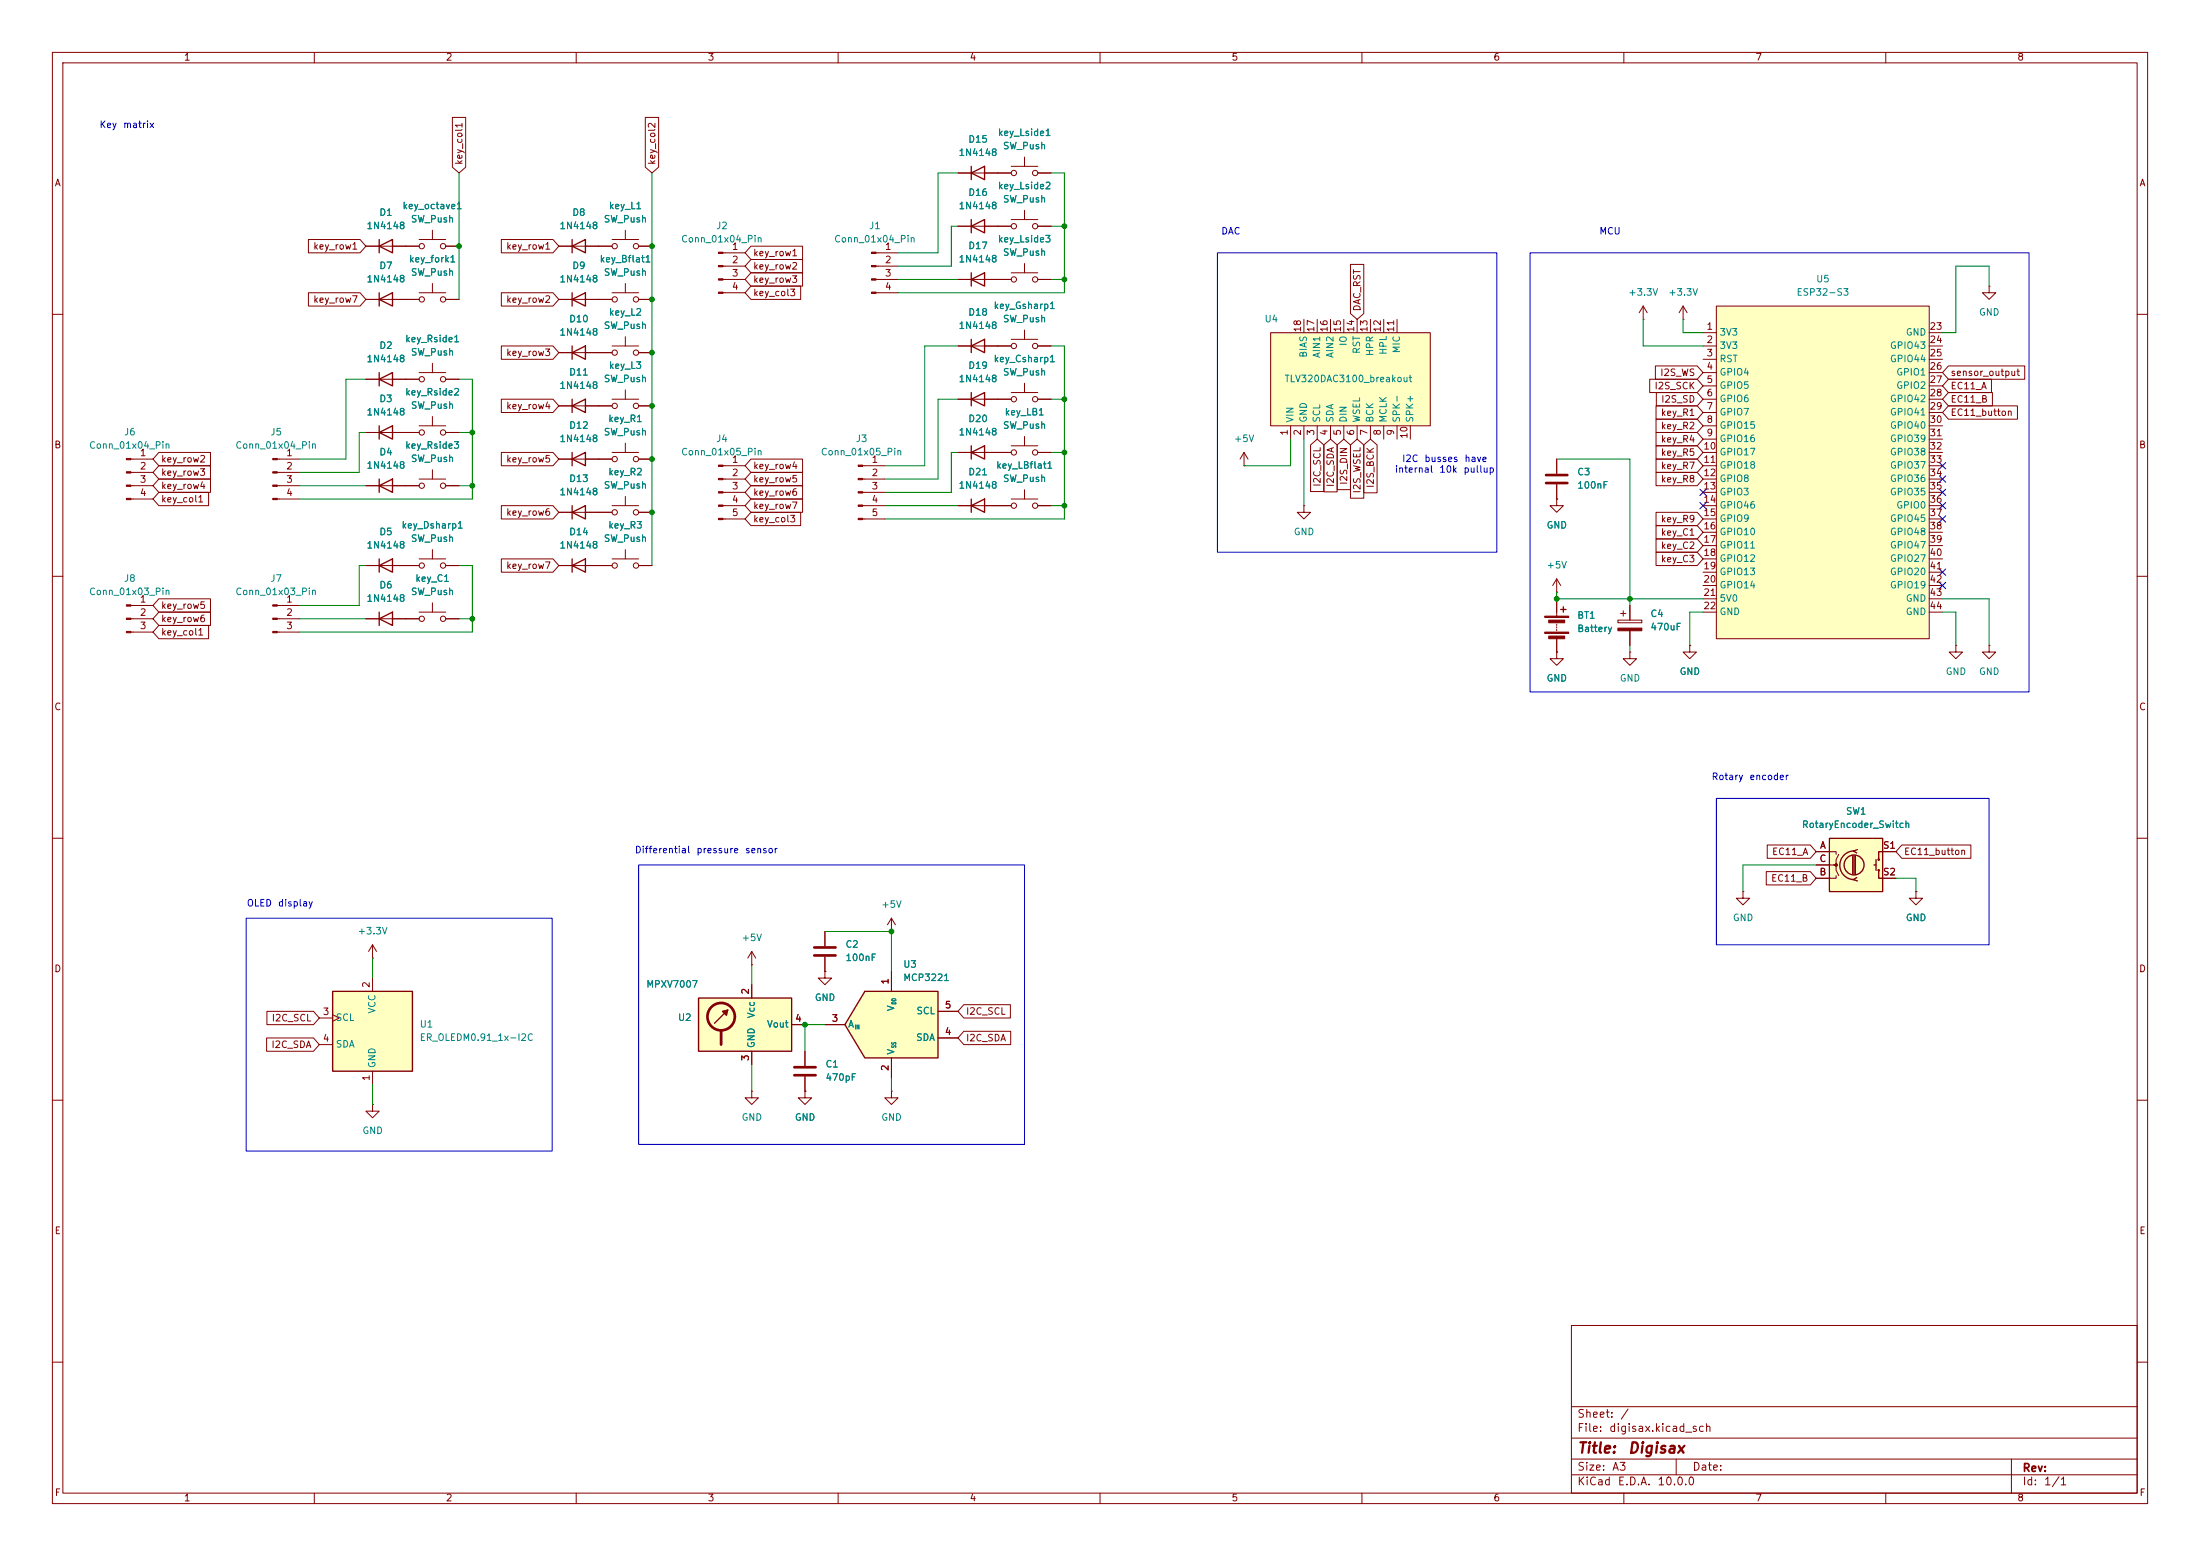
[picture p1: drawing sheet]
<svg xmlns="http://www.w3.org/2000/svg" width="420mm" height="297mm" viewBox="0 0 420 297" stroke-linecap="round" stroke-linejoin="round" font-family="sans-serif">
<g fill="none" stroke="#840000" stroke-width=".19">
<path d="M10 10h400v277h-400zM12 12h396v273h-396zM60 10v2M110 10v2M160 10v2M210 10v2M260 10v2M310 10v2M360 10v2M167.2 53.3h4.2M167.2 48.3h4.2M167.2 50.8h4.2"/>
<path d="M167.2 55.9h4.2M182.9 53.3h10.1M193 52.1h5.1M195.6 50.3v1.8M198.1 53.3h2.6M10 60h2M114.3 67.3h2.5M116.8 66h5.1M119.4 64.3v1.7M121.9 67.3h2.6M408 60h2M10 110h2"/>
<path d="M77.5 118.1h2.5M80 116.8h5.1M82.5 115.1v1.7M85.1 118.1h2.5M408 110h2M373.4 123.2v1.3h1.2l-1.2 1.2-1.3-1.2h1.3M373.4 123.2h.1M10 160h2M408 160h2M170.2 177.8h.1M170.2 175.3l-.8 1.2M170.2 175.3l.7 1.2"/>
<path d="M170.2 175.3v2.5M332.7 170.2v1.3h1.3l-1.3 1.2-1.2-1.2h1.2M332.7 170.2h.1M10 210h2M170.2 208.3v1.3h1.2l-1.2 1.2-1.3-1.2h1.3M170.2 208.3h.1M408 210h2M300 253h108v32h-108zM10 260h2M300 278.5h108M300 274.5h108M300 268.5h108"/>
<path d="M320 278.5v3M384 278.5v6.5M408 260h2M60 285v2M110 285v2M160 285v2M210 285v2M260 285v2M300 281.5h108M310 285v2M360 285v2"/>
<circle cx="193.5" cy="53.3" r=".51"/>
<circle cx="197.6" cy="53.3" r=".51"/>
<circle cx="117.3" cy="67.3" r=".51"/>
<circle cx="121.4" cy="67.3" r=".51"/>
<circle cx="80.5" cy="118.1" r=".51"/>
<circle cx="84.6" cy="118.1" r=".51"/>
</g>
<path d="M185.4 53.3l2.6-1.2v2.5zM185.4 52.1v2.5" fill="none" stroke="#840000" stroke-width=".25"/>
<g fill="#840000" stroke="#840000" stroke-width=".19">
<path d="M166.4 48.1h.8v.3h-.8z"/>
<path d="M166.4 50.7h.8v.2h-.8z"/>
<path d="M166.4 53.2h.8v.3h-.8z"/>
<path d="M166.4 55.8h.8v.2h-.8z"/>
</g>
<path d="M349.2 160h10.2v10.2h-10.2z" fill="#ffffc2"/>
<g fill="none" stroke="#840000" stroke-width=".25">
<path d="M185.4 33l2.6-1.2v2.5zM185.4 31.8v2.5M185.4 43.2l2.6-1.3v2.6zM185.4 41.9v2.6M185.4 76.2l2.6-1.3v2.6zM185.4 74.9v2.6M349.2 160h10.2v10.2h-10.2zM353.7 163.3v3.6M353.9 162.4a2.73 2.73 0 0 0-2.7 2.8 2.73 2.73 0 0 0 2.7 2.7M353.9 163.3v3.6M354.2 163.3v3.6M354.5 167.5l-.7 .4 .8 .2"/>
<path d="M354.6 162.2l-.8 .2 .7 .4M357.8 165.1h.3M358.1 164.1v2M358.6 166.1v1.5h.8M359.4 162.6h-.8v1.5"/>
<circle cx="353.9" cy="165.1" r="1.9"/>
<circle cx="358.6" cy="166.1" r=".13"/>
<circle cx="358.6" cy="164.1" r=".13"/>
</g>
<g fill="none" stroke="#840000" stroke-width=".19">
<path d="M182.9 33h10.1M193 31.8h5.1M195.6 30v1.8M198.1 33h2.6M182.9 43.2h10.1M193 41.9h5.1M195.6 40.1v1.8M198.1 43.2h2.6M313.7 58.4l-.8 1.3M313.7 58.4l.8 1.3M313.7 58.4v2.6M321.3 58.4l-.8 1.3"/>
<path d="M321.3 58.4l.8 1.3M321.3 58.4v2.6M182.9 76.2h7.6M313.7 61h.1M321.3 61h.1M346.7 162.6h3.8v.5M346.7 165.1h3.8v1l.5 1M350.5 167.1v.5h-3.8M351 163.1l-.5 1v1h-.5M359.4 162.6h2.5M359.4 167.6h2.5M365.8 170.2v1.3h1.2l-1.2 1.2-1.3-1.2h1.3"/>
<path d="M365.8 170.2h.1M71.1 182.9h.1M71.1 180.3l-.7 1.3M71.1 180.3l.8 1.3M71.1 180.3v2.6"/>
<circle cx="193.5" cy="33" r=".51"/>
<circle cx="197.6" cy="33" r=".51"/>
<circle cx="193.5" cy="43.2" r=".51"/>
<circle cx="197.6" cy="43.2" r=".51"/>
</g>
<circle cx="350.5" cy="165.1" r=".25" fill="#840000" stroke="#840000" stroke-width=".19"/>
<path d="M327.7 58.4h40.6v63.5h-40.6z" fill="#ffffc2"/>
<g fill="none" stroke="#840000" stroke-width=".19">
<path d="M327.7 58.4h40.6v63.5h-40.6zM325.1 63.5h2.6M325.1 66h2.6M325.1 68.6h2.6M325.1 71.1h2.6M325.1 73.7h2.6M325.1 76.2h2.6M325.1 78.7h2.6M368.3 63.5h2.5M368.3 66h2.5M368.3 68.6h2.5M368.3 71.1h2.5"/>
<path d="M368.3 73.7h2.5M368.3 76.2h2.5M368.3 78.7h2.5M164.7 88.9h4.2M164.7 91.4h4.2M164.7 94h4.2M164.7 96.5h4.2M164.7 99.1h4.2M325.1 81.3h2.6M325.1 83.8h2.6M325.1 86.4h2.6M325.1 88.9h2.6"/>
<path d="M325.1 91.4h2.6M325.1 94h2.6M325.1 96.5h2.6M325.1 99.1h2.6M368.3 81.3h2.5M368.3 83.8h2.5M368.3 86.4h2.5M368.3 88.9h2.5M368.3 91.4h2.5M368.3 94h2.5M368.3 96.5h2.5M368.3 99.1h2.5"/>
<path d="M325.1 101.6h2.6M325.1 104.1h2.6M325.1 106.7h2.6M325.1 109.2h2.6M325.1 111.8h2.6M325.1 114.3h2.6M325.1 116.8h2.6M368.3 101.6h2.5M368.3 104.1h2.5M368.3 106.7h2.5M368.3 109.2h2.5M368.3 111.8h2.5"/>
<path d="M368.3 114.3h2.5M368.3 116.8h2.5M143.5 208.3v1.3h1.3l-1.3 1.2-1.3-1.2h1.3M143.5 208.3h.1M153.7 208.3v1.3h1.2l-1.2 1.2-1.3-1.2h1.3M153.7 208.3h.1M153.7 200.7v2.8M153.7 205.5v2.8"/>
</g>
<path d="M151.6 203.7h4.1M151.6 205.2h4.1" fill="none" stroke="#840000" stroke-width=".51"/>
<g fill="#840000" stroke="#840000" stroke-width=".19">
<path d="M163.8 88.8h.9v.2h-.9z"/>
<path d="M163.8 91.3h.9v.3h-.9z"/>
<path d="M163.8 93.9h.9v.2h-.9z"/>
<path d="M163.8 96.4h.9v.2h-.9z"/>
<path d="M163.8 98.9h.9v.3h-.9z"/>
</g>
<path d="M165.1 189.2h14v12.7h-14l-3.8-6.3z" fill="#ffffc2"/>
<path d="M72.4 108l2.5-1.3v2.5zM72.4 106.7v2.5M165.1 189.2h14v12.7h-14l-3.8-6.3z" fill="none" stroke="#840000" stroke-width=".25"/>
<g fill="none" stroke="#840000" stroke-width=".19">
<path d="M379.7 54.6v1.3h1.3l-1.3 1.3-1.2-1.3h1.2M379.7 54.6h.1M138 88.9h4.2M138 91.4h4.2M138 94h4.2M138 96.5h4.2M138 99.1h4.2M69.8 108h7.7M379.7 123.2v1.3h1.3l-1.3 1.2-1.2-1.2h1.2M379.7 123.2h.1M157.5 195.6h3.8M170.2 185.4v3.8"/>
<path d="M179.1 198.1h3.8M179.1 193h3.8M170.2 201.9v3.8"/>
</g>
<g fill="#840000" stroke="#840000" stroke-width=".19">
<path d="M137.2 88.8h.8v.2h-.8z"/>
<path d="M137.2 91.3h.8v.3h-.8z"/>
<path d="M137.2 93.9h.8v.2h-.8z"/>
<path d="M137.2 96.4h.8v.2h-.8z"/>
<path d="M137.2 98.9h.8v.3h-.8z"/>
</g>
<path d="M133.3 190.5h17.8v10.2h-17.8z" fill="#ffffc2"/>
<g fill="none" stroke="#840000" stroke-width=".25">
<path d="M185.4 66l2.6-1.2v2.5zM185.4 64.8v2.5M72.4 92.7l2.5-1.3v2.6zM72.4 91.4v2.6M109.2 87.6l2.6-1.2v2.5zM109.2 97.8l2.6-1.3v2.6zM109.2 86.4v2.5M109.2 96.5v2.6M185.4 96.5l2.6-1.2v2.5zM185.4 86.4l2.6-1.3v2.5zM185.4 85.1v2.5M185.4 95.3v2.5"/>
<path d="M109.2 108l2.6-1.3v2.5zM109.2 106.7v2.5M133.3 190.5h17.8v10.2h-17.8zM138.9 192.8l-2.5 2.5"/>
</g>
<g fill="none" stroke="#840000" stroke-width=".51">
<path d="M137.7 196.9v2.5M155.4 180.8h4.1M155.4 182.4h4.1"/>
<circle cx="137.7" cy="194.1" r="2.62"/>
</g>
<path d="M137.9 193l1-.2-.2 1z" fill="#840000" stroke="#840000" stroke-width=".25"/>
<g fill="none" stroke="#840000" stroke-width=".19">
<path d="M182.9 66h10.1M190.5 76.2h2.5M193 64.8h5.1M193 74.9h5.1M195.6 63v1.8M195.6 73.2v1.7M198.1 66h2.6M198.1 76.2h2.6M25 92.7h4.2M25 95.3h4.2M25 87.6h4.2M25 90.2h4.2"/>
<path d="M52.9 92.7h4.2M52.9 95.3h4.2M52.9 87.6h4.2M52.9 90.2h4.2M69.8 92.7h10.2M80 91.4h5.1M82.5 89.7v1.7M85.1 92.7h2.5M106.7 87.6h10.1M106.7 97.8h10.1M116.8 96.5h5.1M116.8 86.4h5.1"/>
<path d="M119.4 84.6v1.8M119.4 94.7v1.8M121.9 87.6h2.6M121.9 97.8h2.6M182.9 96.5h10.1M182.9 86.4h10.1M193 95.3h5.1M193 85.1h5.1M195.6 83.3v1.8M195.6 93.5v1.8M198.1 96.5h2.6M198.1 86.4h2.6"/>
<path d="M237.5 88.9h.1M237.5 86.4l-.8 1.2M237.5 86.4l.8 1.2M237.5 86.4v2.5M248.9 96.5v1.3h1.3l-1.3 1.3-1.3-1.3h1.3M248.9 96.5h.1M77.5 108h2.5M80 106.7h5.1M82.5 104.9v1.8M85.1 108h2.5M106.7 108h10.1M116.8 106.7h5.1"/>
<path d="M119.4 104.9v1.8M121.9 108h2.6M157.5 177.8v2.8M143.5 184.2h.1M143.5 181.6v2.6M143.5 188v2.5M143.5 181.6l-.8 1.3M143.5 181.6l.8 1.3M151.1 195.6h2.6M157.5 185.4v1.3h1.2l-1.2 1.3-1.3-1.3h1.3M157.5 185.4h.1M157.5 182.6v2.8"/>
<path d="M143.5 200.7v2.5"/>
<circle cx="193.5" cy="76.2" r=".51"/>
<circle cx="193.5" cy="66" r=".51"/>
<circle cx="197.6" cy="76.2" r=".51"/>
<circle cx="197.6" cy="66" r=".51"/>
<circle cx="80.5" cy="92.7" r=".51"/>
<circle cx="84.6" cy="92.7" r=".51"/>
<circle cx="117.3" cy="87.6" r=".51"/>
<circle cx="117.3" cy="97.8" r=".51"/>
<circle cx="121.4" cy="87.6" r=".51"/>
<circle cx="121.4" cy="97.8" r=".51"/>
<circle cx="193.5" cy="86.4" r=".51"/>
<circle cx="193.5" cy="96.5" r=".51"/>
<circle cx="197.6" cy="96.5" r=".51"/>
<circle cx="197.6" cy="86.4" r=".51"/>
<circle cx="80.5" cy="108" r=".51"/>
<circle cx="84.6" cy="108" r=".51"/>
<circle cx="117.3" cy="108" r=".51"/>
<circle cx="121.4" cy="108" r=".51"/>
</g>
<g fill="#840000" stroke="#840000" stroke-width=".19">
<path d="M52.1 87.5h.8v.3h-.8z"/>
<path d="M52.1 90h.8v.3h-.8z"/>
<path d="M52.1 92.6h.8v.2h-.8z"/>
<path d="M52.1 95.1h.8v.3h-.8z"/>
<path d="M24.1 87.5h.9v.3h-.9z"/>
<path d="M24.1 90h.9v.3h-.9z"/>
<path d="M24.1 92.6h.9v.2h-.9z"/>
<path d="M24.1 95.1h.9v.3h-.9z"/>
</g>
<path d="M242.6 63.5h30.4v17.8h-30.4z" fill="#ffffc2"/>
<g fill="none" stroke="#840000" stroke-width=".19">
<path d="M106.7 47h10.1M106.7 57.2h10.1M116.8 45.7h5.1M116.8 55.9h5.1M119.4 43.9v1.8M119.4 54.1v1.8M121.9 47h2.6M121.9 57.2h2.6M82.5 79.5v1.8M242.6 63.5h30.4v17.8h-30.4zM248.9 61v2.5M251.5 61v2.5"/>
<path d="M254 61v2.5M256.5 61v2.5M259.1 61v2.5M261.6 61v2.5M264.2 61v2.5M266.7 61v2.5M69.8 82.6h10.2M80 81.3h5.1M85.1 82.6h2.5M246.4 81.3v2.5M248.9 81.3v2.5M251.5 81.3v2.5"/>
<path d="M254 81.3v2.5M256.5 81.3v2.5M259.1 81.3v2.5M261.6 81.3v2.5M264.2 81.3v2.5M266.7 81.3v2.5M269.2 81.3v2.5M297.2 95.3v1.2h1.2l-1.2 1.3-1.3-1.3h1.3M297.2 95.3h.1M297.2 87.6v2.8M297.2 92.5v2.8M52.9 115.6h4.2"/>
<path d="M52.9 118.1h4.2M297.2 113h.1M297.2 110.5v2.5M297.2 114.3v3.3M297.2 119.1v.3M297.2 119.6v.3M297.2 110.5l-.8 1.3M297.2 110.5l.7 1.3M308.9 118.4h4.5v.5h-4.5zM309.4 117.1h1M309.9 116.6v1M311.1 115.6v2.8"/>
<path d="M52.9 120.7h4.2M297.2 124.5v1.2h1.2l-1.2 1.3-1.3-1.3h1.3M297.2 124.5h.1M297.2 120.1v.3M297.2 121.9v2.6M311.1 124.5v1.2h1.3l-1.3 1.3-1.2-1.3h1.2M311.1 124.5h.1M311.1 120.4v2.8M322.6 123.2v1.3h1.2l-1.2 1.2-1.3-1.2h1.3M322.6 123.2h.1M71.1 210.8v1.3h1.3l-1.3 1.3-1.3-1.3h1.3M71.1 210.8h.1"/>
<circle cx="117.3" cy="47" r=".51"/>
<circle cx="117.3" cy="57.2" r=".51"/>
<circle cx="121.4" cy="47" r=".51"/>
<circle cx="121.4" cy="57.2" r=".51"/>
<circle cx="80.5" cy="82.6" r=".51"/>
<circle cx="84.6" cy="82.6" r=".51"/>
</g>
<path d="M295.1 90.7h4.1M295.1 92.2h4.1" fill="none" stroke="#840000" stroke-width=".51"/>
<g fill="#840000" stroke="#840000" stroke-width=".19">
<path d="M308.9 119.9h4.5v.5h-4.5z"/>
<path d="M52.1 115.4h.8v.3h-.8z"/>
<path d="M52.1 118h.8v.2h-.8z"/>
<path d="M52.1 120.5h.8v.3h-.8z"/>
<path d="M294.9 117.6h4.6v.3h-4.6z"/>
<path d="M294.9 120.7h4.6v.2h-4.6z"/>
<path d="M295.7 118.4h3v.5h-3z"/>
<path d="M295.7 121.4h3v.5h-3z"/>
</g>
<path d="M109.2 57.2l2.6-1.3v2.5zM109.2 47l2.6-1.3v2.6zM109.2 45.7v2.6M109.2 55.9v2.5M72.4 82.6l2.5-1.3v2.5zM72.4 81.3v2.5M297.9 116.3h1.1M298.4 115.8v1" fill="none" stroke="#840000" stroke-width=".25"/>
<path d="M63.5 189.2h15.2v15.3h-15.2z" fill="#ffffc2"/>
<g fill="none" stroke="#840000" stroke-width=".25">
<path d="M72.4 57.2l2.5-1.3v2.5zM72.4 47l2.5-1.3v2.6zM72.4 45.7v2.6M72.4 55.9v2.5M72.4 72.4l2.5-1.3v2.6zM72.4 71.1v2.6M109.2 77.5l2.6-1.3v2.5zM109.2 67.3l2.6-1.3v2.6zM109.2 66v2.6M109.2 76.2v2.5M72.4 118.1l2.5-1.3v2.6zM72.4 116.8v2.6"/>
<path d="M63.5 189.2h15.2v15.3h-15.2z"/>
</g>
<g fill="none" stroke="#840000" stroke-width=".19">
<path d="M86.4 22.4h2.5v9.5l-1.3 1.1-1.2-1.1zM123.2 22.4h2.5v9.5l-1.2 1.1-1.3-1.1zM182.9 33h2.5M188 33h5M198.1 33h2.6M58.9 55.9h9.8l1.1 1.3-1.1 1.2h-9.8zM58.9 45.7h9.8l1.1 1.3-1.1 1.3h-9.8zM69.8 57.2h10.2M69.8 47h10.2M80 55.9h5.1M80 45.7h5.1M82.5 43.9v1.8"/>
<path d="M82.5 54.1v1.8M85.1 57.2h2.5M85.1 47h2.5M95.7 55.9h9.9l1.1 1.3-1.1 1.2h-9.9zM95.7 45.7h9.9l1.1 1.3-1.1 1.3h-9.9zM106.7 57.2h2.5M106.7 47h2.5M111.8 57.2h5M111.8 47h5M121.9 57.2h2.6M121.9 47h2.6M138 55.9h4.2"/>
<path d="M138 48.3h4.2M138 50.8h4.2M138 53.3h4.2M143.4 47h9.8v2.5h-9.8l-1.2-1.2zM143.4 52.1h9.8v2.5h-9.8l-1.2-1.3zM143.4 49.5h9.8v2.6h-9.8l-1.2-1.3zM143.4 54.6h9.4v2.6h-9.4l-1.2-1.3zM182.9 53.3h2.5M182.9 43.2h2.5M188 53.3h5M188 43.2h5M198.1 53.3h2.6"/>
<path d="M198.1 43.2h2.6M257.8 50.5h2.6v9.3l-1.3 1.2-1.3-1.2zM69.8 72.4h10.2M80 71.1h5.1M82.5 69.3v1.8M85.1 72.4h2.5M95.7 66h9.9l1.1 1.3-1.1 1.3h-9.9zM95.7 76.2h9.9l1.1 1.3-1.1 1.2h-9.9zM106.7 77.5h10.1M106.7 67.3h10.1M116.8 76.2h5.1M119.4 74.4v1.8"/>
<path d="M121.9 77.5h2.6M121.9 67.3h2.6M182.9 76.2h2.5M182.9 66h2.5M188 76.2h5M188 66h5M198.1 76.2h2.6M198.1 66h2.6M314.9 72.4h9.1l1.1 1.3-1.1 1.2h-9.1zM316 69.8h8l1.1 1.3-1.1 1.3h-8zM316.1 77.5h7.9l1.1 1.2-1.1 1.3h-7.9zM316.2 74.9h7.8l1.1 1.3-1.1 1.3h-7.8z"/>
<path d="M372 72.4h8.2v2.5h-8.2l-1.2-1.2zM372 77.5h13.1v2.5h-13.1l-1.2-1.3zM372 74.9h8.4v2.6h-8.4l-1.2-1.3zM372 69.8h14.5v2.6h-14.5l-1.2-1.3zM30.3 91.4h9.9v2.6h-9.9l-1.1-1.3zM30.3 94h9.5v2.5h-9.5l-1.1-1.2zM30.3 88.9h9.9v2.5h-9.9l-1.1-1.2zM30.3 86.4h9.9v2.5h-9.9l-1.1-1.3zM69.8 82.6h2.6M69.8 92.7h2.6M74.9 82.6h5.1M74.9 92.7h5.1"/>
<path d="M85.1 82.6h2.5M85.1 92.7h2.5M95.7 96.5h9.9l1.1 1.3-1.1 1.3h-9.9zM95.7 86.4h9.9l1.1 1.2-1.1 1.3h-9.9zM106.7 97.8h2.5M106.7 87.6h2.5M111.8 97.8h5M111.8 87.6h5M121.9 97.8h2.6M121.9 87.6h2.6M143.4 97.8h9.4v2.5h-9.4l-1.2-1.2zM143.4 90.2h9.8v2.5h-9.8l-1.2-1.3z"/>
<path d="M143.4 87.6h9.8v2.6h-9.8l-1.2-1.3zM143.4 92.7h9.8v2.6h-9.8l-1.2-1.3zM143.4 95.2h9.8v2.6h-9.8l-1.2-1.3zM182.9 96.5h2.5M182.9 86.4h2.5M188 96.5h5M188 86.4h5M198.1 96.5h2.6M198.1 86.4h2.6M250.2 84.9l1.3-1.1 1.2 1.1v8.9h-2.5zM252.7 84.9l1.3-1.1 1.3 1.1v9h-2.6zM255.3 84.9l1.2-1.1 1.3 1.1v8.6h-2.5z"/>
<path d="M257.8 84.9l1.3-1.1 1.3 1.1v10.2h-2.6zM260.3 84.9l1.3-1.1 1.3 1.1v9.2h-2.6zM297.2 95.3h.1M297.2 87.6v2.8M297.2 92.5v2.8M316.1 80h7.9l1.1 1.3-1.1 1.3h-7.9zM316.1 82.5h7.9l1.1 1.3-1.1 1.3h-7.9zM316.1 85.1h7.9l1.1 1.3-1.1 1.2h-7.9zM316.1 87.6h7.9l1.1 1.3-1.1 1.3h-7.9zM316.1 97.8h7.9l1.1 1.3-1.1 1.2h-7.9zM316.1 90.2h7.9l1.1 1.2-1.1 1.3h-7.9zM25 118.1h4.2"/>
<path d="M25 115.6h4.2M30.3 114.3h9.9v2.5h-9.9l-1.1-1.2zM30.3 116.8h9.9v2.6h-9.9l-1.1-1.3zM30.3 119.4h9.5v2.5h-9.5l-1.1-1.2zM69.8 118.1h10.2M69.8 108h2.6M74.9 108h5.1M85.1 118.1h2.5M85.1 108h2.5M95.7 106.7h9.9l1.1 1.3-1.1 1.2h-9.9zM106.7 108h2.5M111.8 108h5"/>
<path d="M121.9 108h2.6M297.2 114.3v2.5M311.1 115.6v2.8M316.1 100.3h7.9l1.1 1.3-1.1 1.3h-7.9zM316.1 105.4h7.9l1.1 1.3-1.1 1.3h-7.9zM316.1 102.9h7.9l1.1 1.2-1.1 1.3h-7.9zM25 120.7h4.2M297.2 124.5h.1M297.2 121.9v2.6M311.1 120.4v2.8M322.6 123.2h.1M157.5 177.8v2.8"/>
<path d="M337.2 166.4h8.4l1.1 1.2-1.1 1.3h-8.4zM337.4 161.3h8.2l1.1 1.3-1.1 1.2h-8.2zM346.7 162.6h2.5M346.7 167.6h2.5M346.7 165.1h2.5M359.4 162.6h2.5M359.4 167.6h2.5M363.1 161.3h13.1v2.5h-13.1l-1.2-1.2zM365.8 170.2h.1M50.9 198.1h8.9l1.2 1.3-1.2 1.3h-8.9zM51 193h8.8l1.2 1.3-1.2 1.3h-8.8zM61 194.3h2.5"/>
<path d="M61 199.4h2.5M63.5 193.7l1.3 .6-1.3 .6M71.1 186.7v2.5M143.5 188v2.5M151.1 195.6h2.6M157.5 185.4h.1M157.5 195.6h3.8M157.5 182.6v2.8M170.2 185.4v3.8M179.1 198.1h3.8M179.1 193h3.8M184 196.8h8.9v2.6h-8.9l-1.1-1.3z"/>
<path d="M184 191.8h8.9v2.5h-8.9l-1.1-1.3zM71.1 204.5v2.5M143.5 200.7v2.5M153.7 208.3h.1M153.7 200.7v2.8M153.7 205.5v2.8M170.2 201.9v3.8"/>
<circle cx="80.5" cy="57.2" r=".51"/>
<circle cx="80.5" cy="47" r=".51"/>
<circle cx="84.6" cy="57.2" r=".51"/>
<circle cx="84.6" cy="47" r=".51"/>
<circle cx="80.5" cy="72.4" r=".51"/>
<circle cx="84.6" cy="72.4" r=".51"/>
<circle cx="117.3" cy="77.5" r=".51"/>
<circle cx="121.4" cy="77.5" r=".51"/>
</g>
<g fill="#840000" stroke="#840000" stroke-width=".19">
<path d="M24.1 115.4h.9v.3h-.9z"/>
<path d="M24.1 118h.9v.2h-.9z"/>
<path d="M24.1 120.5h.9v.3h-.9z"/>
<path d="M137.2 48.1h.8v.3h-.8z"/>
<path d="M137.2 50.7h.8v.2h-.8z"/>
<path d="M137.2 53.2h.8v.3h-.8z"/>
<path d="M137.2 55.8h.8v.2h-.8z"/>
</g>
<g fill="none" stroke="#008400" stroke-width=".19">
<path d="M87.6 33v24.2M124.5 33v75M182.9 33h-3.8v15.3h-7.7M200.7 33h2.5v22.9h-31.8M171.4 53.3h11.5M182.9 43.2h-1.3v7.6h-10.2M200.7 53.3h2.5M200.7 43.2h2.5M379.7 54.6v-3.8h-6.3v12.7h-2.6M69.8 72.4h-3.8v15.2h-8.9M87.6 72.4h2.6v22.9h-33.1M182.9 66h-6.4v22.9h-7.6"/>
<path d="M182.9 76.2h-3.8v15.2h-10.2M200.7 66h2.5v33.1h-34.3M200.7 76.2h2.5M313.7 61v5h11.4M321.3 61v2.5h3.8M57.1 92.7h12.7M69.8 82.6h-1.2v7.6h-11.5M87.6 92.7h2.6M87.6 82.6h2.6M168.9 96.5h14M182.9 86.4h-1.3v7.6h-12.7M200.7 86.4h2.5"/>
<path d="M200.7 96.5h2.5M246.4 83.8v5.1h-8.9M248.9 83.8v12.7M297.2 87.6h13.9v28M57.1 118.1h12.7M69.8 108h-1.2v7.6h-11.5M87.6 108h2.6v12.7h-33.1M87.6 118.1h2.6M297.2 113v1.3h27.9M325.1 116.8h-2.5v6.4M370.8 114.3h8.9v8.9M370.8 116.8h2.6v6.4"/>
<path d="M311.1 123.2v1.3M157.5 177.8h12.7v7.6M346.7 165.1h-14v5.1M361.9 167.6h3.9v2.6M71.1 182.9v3.8M143.5 184.2v3.8M157.5 195.6h-3.8v5.1M71.1 207v3.8M143.5 203.2v5.1M170.2 205.7v2.6"/>
</g>
<g fill="none" stroke="#000084" stroke-width=".19">
<path d="M324.5 95.9l1.2 1.2M324.5 93.4l1.2 1.2M325.7 95.9l-1.2 1.2M325.7 93.4l-1.2 1.2M370.2 88.3l1.2 1.2M370.2 98.5l1.2 1.2M370.2 90.8l1.2 1.2M370.2 93.4l1.2 1.2M370.2 95.9l1.2 1.2M371.4 88.3l-1.2 1.2M371.4 98.5l-1.2 1.2M371.4 90.8l-1.2 1.2"/>
<path d="M371.4 93.4l-1.2 1.2M371.4 95.9l-1.2 1.2M370.2 108.6l1.2 1.2M370.2 111.2l1.2 1.2M371.4 108.6l-1.2 1.2M371.4 111.2l-1.2 1.2"/>
</g>
<path d="M232.4 48.3h53.3v57.1h-53.3zM292.1 48.3h95.2v83.8h-95.2zM327.7 152.4h52v27.9h-52zM47 175.3h58.4v44.4h-58.4zM121.9 165.1h73.7v53.3h-73.7z" fill="none" stroke="#0000c2" stroke-width=".19"/>
<g fill="#008400" stroke="#008400" stroke-width=".19">
<circle cx="90.2" cy="118.1" r=".46"/>
<circle cx="124.5" cy="67.3" r=".46"/>
<circle cx="124.5" cy="57.2" r=".46"/>
<circle cx="87.6" cy="47" r=".46"/>
<circle cx="124.5" cy="47" r=".46"/>
<circle cx="124.5" cy="97.8" r=".46"/>
<circle cx="90.2" cy="82.6" r=".46"/>
<circle cx="90.2" cy="92.7" r=".46"/>
<circle cx="124.5" cy="87.6" r=".46"/>
<circle cx="124.5" cy="77.5" r=".46"/>
<circle cx="170.2" cy="177.8" r=".46"/>
<circle cx="153.7" cy="195.6" r=".46"/>
<circle cx="203.2" cy="96.5" r=".46"/>
<circle cx="203.2" cy="86.4" r=".46"/>
<circle cx="203.2" cy="76.2" r=".46"/>
<circle cx="203.2" cy="53.3" r=".46"/>
<circle cx="203.2" cy="43.2" r=".46"/>
<circle cx="297.2" cy="114.3" r=".46"/>
<circle cx="311.1" cy="114.3" r=".46"/>
</g>
<g font-size="2" fill="#840000">
<text x="301" y="277.9">Title:</text>
<text x="310.6" y="277.9">Digisax</text>
</g>
<g font-size="1.5" fill="#840000">
<text x="301" y="273.7">File:</text>
<text x="301" y="271">Sheet:</text>
<text x="307.1" y="273.7">digisax.kicad_sch</text>
<text x="309.2" y="271">/</text>
<text x="301" y="281.1">Size:</text>
<text x="307.6" y="281.1">A3</text>
<text x="323" y="281.1">Date:</text>
<text x="386" y="281.3">Rev:</text>
<text x="301" y="283.9">KiCad</text>
<text x="308.7" y="283.9">E.D.A.</text>
<text x="316.3" y="283.9">10.0.0</text>
<text x="386" y="283.9">Id:</text>
<text x="390.1" y="283.9">1/1</text>
</g>
<g font-size="1.3" fill="#840000">
<text x="35" y="11.9">1</text>
<text x="85" y="11.9">2</text>
<text x="135" y="11.9">3</text>
<text x="185" y="11.9">4</text>
<text x="235" y="11.9">5</text>
<text x="285" y="11.9">6</text>
<text x="335" y="11.9">7</text>
<text x="385" y="11.9">8</text>
<text x="10.3" y="35.9">A</text>
<text x="88.6" y="31.6" transform="rotate(-90 88.6 31.6)">key_col1</text>
<text x="125.4" y="31.6" transform="rotate(-90 125.4 31.6)">key_col2</text>
<text x="408.3" y="35.9">A</text>
<text x="59.7" y="47.9">key_row1</text>
<text x="96.5" y="47.9">key_row1</text>
<text x="139.6" y="48">1</text>
<text x="139.6" y="50.5">2</text>
<text x="139.6" y="53.1">3</text>
<text x="143.7" y="49.2">key_row1</text>
<text x="143.7" y="51.8">key_row2</text>
<text x="168.8" y="48">1</text>
<text x="168.8" y="50.5">2</text>
<text x="168.8" y="53.1">3</text>
<text x="59.7" y="58.1">key_row7</text>
<text x="96.5" y="58.1">key_row2</text>
<text x="139.6" y="55.6">4</text>
<text x="143.7" y="54.3">key_row3</text>
<text x="143.7" y="56.8">key_col3</text>
<text x="168.8" y="55.6">4</text>
<text x="260" y="59.5" transform="rotate(-90 260 59.5)">DAC_RST</text>
<text x="248.7" y="63.5" transform="rotate(-90 248.7 63.5)">18</text>
<text x="251.2" y="63.5" transform="rotate(-90 251.2 63.5)">17</text>
<text x="253.7" y="63.5" transform="rotate(-90 253.7 63.5)">16</text>
<text x="256.3" y="63.5" transform="rotate(-90 256.3 63.5)">15</text>
<text x="258.8" y="63.5" transform="rotate(-90 258.8 63.5)">14</text>
<text x="261.4" y="63.5" transform="rotate(-90 261.4 63.5)">13</text>
<text x="263.9" y="63.5" transform="rotate(-90 263.9 63.5)">12</text>
<text x="266.4" y="63.5" transform="rotate(-90 266.4 63.5)">11</text>
<text x="325.7" y="63.2">1</text>
<text x="325.7" y="65.8">2</text>
<text x="368.3" y="63.2">23</text>
<text x="368.3" y="65.8">24</text>
<text x="96.5" y="68.3">key_row3</text>
<text x="325.7" y="68.3">3</text>
<text x="325.7" y="70.9">4</text>
<text x="368.3" y="68.3">25</text>
<text x="368.3" y="70.9">26</text>
<text x="315.7" y="74.6">I2S_SCK</text>
<text x="316.8" y="72.1">I2S_WS</text>
<text x="317" y="77.2">I2S_SD</text>
<text x="325.7" y="73.4">5</text>
<text x="325.7" y="75.9">6</text>
<text x="368.3" y="73.4">27</text>
<text x="368.3" y="75.9">28</text>
<text x="372.3" y="74.6">EC11_A</text>
<text x="372.3" y="77.2">EC11_B</text>
<text x="372.3" y="72.1">sensor_output</text>
<text x="96.5" y="78.4">key_row4</text>
<text x="246.1" y="83.3" transform="rotate(-90 246.1 83.3)">1</text>
<text x="248.7" y="83.3" transform="rotate(-90 248.7 83.3)">2</text>
<text x="251.2" y="83.3" transform="rotate(-90 251.2 83.3)">3</text>
<text x="253.7" y="83.3" transform="rotate(-90 253.7 83.3)">4</text>
<text x="256.3" y="83.3" transform="rotate(-90 256.3 83.3)">5</text>
<text x="258.8" y="83.3" transform="rotate(-90 258.8 83.3)">6</text>
<text x="261.4" y="83.3" transform="rotate(-90 261.4 83.3)">7</text>
<text x="263.9" y="83.3" transform="rotate(-90 263.9 83.3)">8</text>
<text x="266.4" y="83.3" transform="rotate(-90 266.4 83.3)">9</text>
<text x="269" y="83.9" transform="rotate(-90 269 83.9)">10</text>
<text x="317" y="82.2">key_R2</text>
<text x="317" y="79.7">key_R1</text>
<text x="325.7" y="78.5">7</text>
<text x="325.7" y="81">8</text>
<text x="325.7" y="83.6">9</text>
<text x="368.3" y="78.5">29</text>
<text x="368.3" y="81">30</text>
<text x="368.3" y="83.6">31</text>
<text x="372.3" y="79.7">EC11_button</text>
<text x="10.3" y="85.9">B</text>
<text x="26.6" y="87.4">1</text>
<text x="26.6" y="89.9">2</text>
<text x="30.6" y="88.6">key_row2</text>
<text x="54.5" y="87.4">1</text>
<text x="54.5" y="89.9">2</text>
<text x="96.5" y="88.6">key_row5</text>
<text x="139.6" y="88.6">1</text>
<text x="143.7" y="89.9">key_row4</text>
<text x="166.3" y="88.6">1</text>
<text x="317" y="84.8">key_R4</text>
<text x="317" y="87.3">key_R5</text>
<text x="317" y="89.9">key_R7</text>
<text x="325.1" y="86.1">10</text>
<text x="325.1" y="88.6">11</text>
<text x="368.3" y="86.1">32</text>
<text x="368.3" y="88.6">33</text>
<text x="408.2" y="85.9">B</text>
<text x="26.6" y="92.5">3</text>
<text x="26.6" y="95">4</text>
<text x="30.6" y="93.7">key_row4</text>
<text x="30.6" y="91.1">key_row3</text>
<text x="54.5" y="92.5">3</text>
<text x="54.5" y="95">4</text>
<text x="139.6" y="91.2">2</text>
<text x="139.6" y="93.7">3</text>
<text x="143.7" y="92.4">key_row5</text>
<text x="143.7" y="94.9">key_row6</text>
<text x="166.3" y="91.2">2</text>
<text x="166.3" y="93.7">3</text>
<text x="252.4" y="93" transform="rotate(-90 252.4 93)">I2C_SCL</text>
<text x="255" y="93.1" transform="rotate(-90 255 93.1)">I2C_SDA</text>
<text x="257.5" y="92.6" transform="rotate(-90 257.5 92.6)">I2S_DIN</text>
<text x="260" y="94.3" transform="rotate(-90 260 94.3)">I2S_WSEL</text>
<text x="262.6" y="93.3" transform="rotate(-90 262.6 93.3)">I2S_BCK</text>
<text x="317" y="92.4">key_R8</text>
<text x="325.1" y="91.2">12</text>
<text x="325.1" y="93.7">13</text>
<text x="368.3" y="91.2">34</text>
<text x="368.3" y="93.7">35</text>
<text x="30.6" y="96.2">key_col1</text>
<text x="96.5" y="98.7">key_row6</text>
<text x="139.6" y="96.3">4</text>
<text x="139.6" y="98.8">5</text>
<text x="143.7" y="100">key_col3</text>
<text x="143.7" y="97.5">key_row7</text>
<text x="166.3" y="96.3">4</text>
<text x="166.3" y="98.8">5</text>
<text x="317" y="100">key_R9</text>
<text x="325.1" y="96.3">14</text>
<text x="325.1" y="98.8">15</text>
<text x="325.1" y="101.3">16</text>
<text x="368.3" y="96.3">36</text>
<text x="368.3" y="98.8">37</text>
<text x="368.3" y="101.3">38</text>
<text x="317" y="102.6">key_C1</text>
<text x="317" y="107.6">key_C3</text>
<text x="317" y="105.1">key_C2</text>
<text x="325.1" y="103.9">17</text>
<text x="325.1" y="106.4">18</text>
<text x="368.3" y="103.9">39</text>
<text x="368.3" y="106.4">40</text>
<text x="96.5" y="108.9">key_row7</text>
<text x="325.1" y="109">19</text>
<text x="325.1" y="111.5">20</text>
<text x="368.3" y="109">41</text>
<text x="368.3" y="111.5">42</text>
<text x="26.6" y="115.3">1</text>
<text x="26.6" y="117.9">2</text>
<text x="30.6" y="116.5">key_row5</text>
<text x="30.6" y="119.1">key_row6</text>
<text x="54.5" y="115.3">1</text>
<text x="54.5" y="117.9">2</text>
<text x="325.1" y="114">21</text>
<text x="325.1" y="116.6">22</text>
<text x="368.3" y="114">43</text>
<text x="368.3" y="116.6">44</text>
<text x="26.6" y="120.4">3</text>
<text x="30.6" y="121.6">key_col1</text>
<text x="54.5" y="120.4">3</text>
<text x="10.3" y="135.9">C</text>
<text x="408.2" y="135.9">C</text>
<text x="338.2" y="163.5">EC11_A</text>
<text x="347.2" y="167.4">B</text>
<text x="347.2" y="164.8">C</text>
<text x="347.3" y="162.3">A</text>
<text x="359.4" y="162.3">S1</text>
<text x="359.4" y="167.4">S2</text>
<text x="363.4" y="163.5">EC11_button</text>
<text x="338" y="168.6">EC11_B</text>
<text x="10.3" y="185.9">D</text>
<text x="408.2" y="185.9">D</text>
<text x="70.9" y="188.7" transform="rotate(-90 70.9 188.7)">2</text>
<text x="143.3" y="189.9" transform="rotate(-90 143.3 189.9)">2</text>
<text x="169.9" y="188" transform="rotate(-90 169.9 188)">1</text>
<text x="51.8" y="195.3">I2C_SCL</text>
<text x="61.5" y="194.1">3</text>
<text x="151.7" y="195.3">4</text>
<text x="158.7" y="195.3">3</text>
<text x="180.3" y="197.9">4</text>
<text x="180.3" y="192.8">5</text>
<text x="184.3" y="194">I2C_SCL</text>
<text x="51.7" y="200.3">I2C_SDA</text>
<text x="61.5" y="199.1">4</text>
<text x="143.3" y="202.6" transform="rotate(-90 143.3 202.6)">3</text>
<text x="184.3" y="199.1">I2C_SDA</text>
<text x="70.9" y="206.4" transform="rotate(-90 70.9 206.4)">1</text>
<text x="169.9" y="204.5" transform="rotate(-90 169.9 204.5)">2</text>
<text x="10.3" y="235.9">E</text>
<text x="408.3" y="235.9">E</text>
<text x="10.3" y="285.9">F</text>
<text x="35" y="286.9">1</text>
<text x="85" y="286.9">2</text>
<text x="135" y="286.9">3</text>
<text x="185" y="286.9">4</text>
<text x="235" y="286.9">5</text>
<text x="285" y="286.9">6</text>
<text x="335" y="286.9">7</text>
<text x="385" y="286.9">8</text>
<text x="408.3" y="285.9">F</text>
</g>
<g font-size="1.3" fill="#0000c2">
<text x="18.9" y="24.7">Key</text>
<text x="23.4" y="24.7">matrix</text>
<text x="233" y="45.1">DAC</text>
<text x="305.2" y="45.1">MCU</text>
<text x="267.6" y="88.5">I2C</text>
<text x="271.8" y="88.5">busses</text>
<text x="279.5" y="88.5">have</text>
<text x="266.2" y="90.5">internal</text>
<text x="274.7" y="90.5">10k</text>
<text x="279.3" y="90.5">pullup</text>
<text x="326.7" y="149.2">Rotary</text>
<text x="333.9" y="149.2">encoder</text>
<text x="121.1" y="163.2">Differential</text>
<text x="132.8" y="163.2">pressure</text>
<text x="142.1" y="163.2">sensor</text>
<text x="47" y="173.3">OLED</text>
<text x="53" y="173.3">display</text>
</g>
<g font-size="1.3" fill="#008484">
<text x="184.7" y="27.5">D15</text>
<text x="190.4" y="26.3">key_Lside1</text>
<text x="191.4" y="28.8">SW_Push</text>
<text x="182.9" y="30.1">1N4148</text>
<text x="72.3" y="41.5">D1</text>
<text x="76.7" y="40.2">key_octave1</text>
<text x="109.1" y="41.5">D8</text>
<text x="116.1" y="40.2">key_L1</text>
<text x="182.9" y="40.2">1N4148</text>
<text x="184.7" y="37.7">D16</text>
<text x="190.4" y="36.4">key_Lside2</text>
<text x="191.4" y="39">SW_Push</text>
<text x="69.9" y="44">1N4148</text>
<text x="78.3" y="42.8">SW_Push</text>
<text x="106.7" y="44">1N4148</text>
<text x="115.2" y="42.8">SW_Push</text>
<text x="129.9" y="46.6">Conn_01x04_Pin</text>
<text x="136.6" y="44">J2</text>
<text x="159.1" y="46.6">Conn_01x04_Pin</text>
<text x="165.8" y="44">J1</text>
<text x="184.7" y="47.9">D17</text>
<text x="190.4" y="46.6">key_Lside3</text>
<text x="72.3" y="51.7">D7</text>
<text x="78" y="50.4">key_fork1</text>
<text x="78.3" y="52.9">SW_Push</text>
<text x="109.1" y="51.7">D9</text>
<text x="114.4" y="50.4">key_Bflat1</text>
<text x="115.2" y="52.9">SW_Push</text>
<text x="182.9" y="50.4">1N4148</text>
<text x="191.4" y="49.1">SW_Push</text>
<text x="69.9" y="54.2">1N4148</text>
<text x="106.7" y="54.2">1N4148</text>
<text x="189.6" y="59.3">key_Gsharp1</text>
<text x="310.7" y="56.7">+3.3V</text>
<text x="318.4" y="56.7">+3.3V</text>
<text x="342.9" y="56.7">ESP32-S3</text>
<text x="346.6" y="54.2">U5</text>
<text x="77.2" y="65.6">key_Rside1</text>
<text x="106.7" y="64.4">1N4148</text>
<text x="108.5" y="61.8">D10</text>
<text x="115.2" y="63.1">SW_Push</text>
<text x="116.1" y="60.6">key_L2</text>
<text x="182.9" y="63.1">1N4148</text>
<text x="184.7" y="60.6">D18</text>
<text x="191.4" y="61.8">SW_Push</text>
<text x="241.3" y="61.8">U4</text>
<text x="328.2" y="64.4">3V3</text>
<text x="363.7" y="64.4">GND</text>
<text x="377.7" y="60.6">GND</text>
<text x="69.9" y="69.4">1N4148</text>
<text x="72.3" y="66.9">D2</text>
<text x="78.3" y="68.2">SW_Push</text>
<text x="108.5" y="72">D11</text>
<text x="116.1" y="70.7">key_L3</text>
<text x="184.7" y="70.7">D19</text>
<text x="189.6" y="69.4">key_Csharp1</text>
<text x="191.4" y="72">SW_Push</text>
<text x="249.8" y="68.4" transform="rotate(-90 249.8 68.4)">BIAS</text>
<text x="252.3" y="68.4" transform="rotate(-90 252.3 68.4)">AIN1</text>
<text x="254.9" y="68.4" transform="rotate(-90 254.9 68.4)">AIN2</text>
<text x="257.4" y="66.1" transform="rotate(-90 257.4 66.1)">IO</text>
<text x="259.9" y="67.7" transform="rotate(-90 259.9 67.7)">RST</text>
<text x="262.5" y="68.1" transform="rotate(-90 262.5 68.1)">HPR</text>
<text x="265" y="67.8" transform="rotate(-90 265 67.8)">HPL</text>
<text x="267.6" y="67.5" transform="rotate(-90 267.6 67.5)">MIC</text>
<text x="328.2" y="66.9">3V3</text>
<text x="328.2" y="69.4">RST</text>
<text x="328.2" y="72">GPIO4</text>
<text x="360.7" y="66.9">GPIO43</text>
<text x="360.7" y="69.4">GPIO44</text>
<text x="361.9" y="72">GPIO1</text>
<text x="72.3" y="77.1">D3</text>
<text x="77.2" y="75.8">key_Rside2</text>
<text x="106.7" y="74.5">1N4148</text>
<text x="115.2" y="73.3">SW_Push</text>
<text x="182.9" y="73.3">1N4148</text>
<text x="245.1" y="73.3">TLV320DAC3100_breakout</text>
<text x="328.2" y="74.5">GPIO5</text>
<text x="328.2" y="77.1">GPIO6</text>
<text x="360.7" y="77.1">GPIO42</text>
<text x="361.9" y="74.5">GPIO2</text>
<text x="23.6" y="83.4">J6</text>
<text x="51.5" y="83.4">J5</text>
<text x="69.9" y="79.6">1N4148</text>
<text x="78.3" y="78.3">SW_Push</text>
<text x="108.5" y="82.1">D12</text>
<text x="115.2" y="83.4">SW_Push</text>
<text x="116" y="80.9">key_R1</text>
<text x="182.9" y="83.4">1N4148</text>
<text x="184.7" y="80.9">D20</text>
<text x="191.4" y="82.1">SW_Push</text>
<text x="191.7" y="79.6">key_LB1</text>
<text x="247.2" y="80.8" transform="rotate(-90 247.2 80.8)">VIN</text>
<text x="249.8" y="80.8" transform="rotate(-90 249.8 80.8)">GND</text>
<text x="252.3" y="80.8" transform="rotate(-90 252.3 80.8)">SCL</text>
<text x="254.9" y="80.8" transform="rotate(-90 254.9 80.8)">SDA</text>
<text x="257.4" y="80.8" transform="rotate(-90 257.4 80.8)">DIN</text>
<text x="259.9" y="80.8" transform="rotate(-90 259.9 80.8)">WSEL</text>
<text x="262.5" y="80.8" transform="rotate(-90 262.5 80.8)">BCK</text>
<text x="265" y="80.8" transform="rotate(-90 265 80.8)">MCLK</text>
<text x="267.6" y="80.8" transform="rotate(-90 267.6 80.8)">SPK-</text>
<text x="270.1" y="80.8" transform="rotate(-90 270.1 80.8)">SPK+</text>
<text x="328.2" y="79.6">GPIO7</text>
<text x="328.2" y="82.1">GPIO15</text>
<text x="360.7" y="79.6">GPIO41</text>
<text x="360.7" y="82.1">GPIO40</text>
<text x="16.9" y="86">Conn_01x04_Pin</text>
<text x="44.8" y="86">Conn_01x04_Pin</text>
<text x="69.9" y="89.8">1N4148</text>
<text x="72.3" y="87.2">D4</text>
<text x="77.2" y="86">key_Rside3</text>
<text x="78.3" y="88.5">SW_Push</text>
<text x="106.7" y="84.7">1N4148</text>
<text x="129.9" y="87.2">Conn_01x05_Pin</text>
<text x="136.6" y="84.7">J4</text>
<text x="156.6" y="87.2">Conn_01x05_Pin</text>
<text x="163.3" y="84.7">J3</text>
<text x="190.1" y="89.8">key_LBflat1</text>
<text x="235.5" y="84.7">+5V</text>
<text x="328.2" y="84.7">GPIO16</text>
<text x="328.2" y="87.2">GPIO17</text>
<text x="328.2" y="89.8">GPIO18</text>
<text x="360.7" y="84.7">GPIO39</text>
<text x="360.7" y="87.2">GPIO38</text>
<text x="360.7" y="89.8">GPIO37</text>
<text x="106.7" y="94.8">1N4148</text>
<text x="108.5" y="92.3">D13</text>
<text x="115.2" y="93.6">SW_Push</text>
<text x="116" y="91">key_R2</text>
<text x="182.9" y="93.6">1N4148</text>
<text x="184.7" y="91">D21</text>
<text x="191.4" y="92.3">SW_Push</text>
<text x="301" y="91">C3</text>
<text x="301" y="93.6">100nF</text>
<text x="328.2" y="92.3">GPIO8</text>
<text x="328.2" y="94.8">GPIO3</text>
<text x="360.7" y="92.3">GPIO36</text>
<text x="360.7" y="94.8">GPIO35</text>
<text x="76.6" y="101.2">key_Dsharp1</text>
<text x="116" y="101.2">key_R3</text>
<text x="295.1" y="101.2">GND</text>
<text x="328.2" y="97.4">GPIO46</text>
<text x="328.2" y="99.9">GPIO9</text>
<text x="360.7" y="99.9">GPIO45</text>
<text x="361.9" y="97.4">GPIO0</text>
<text x="69.9" y="105">1N4148</text>
<text x="72.3" y="102.5">D5</text>
<text x="78.3" y="103.7">SW_Push</text>
<text x="106.7" y="105">1N4148</text>
<text x="108.5" y="102.5">D14</text>
<text x="115.2" y="103.7">SW_Push</text>
<text x="246.9" y="102.5">GND</text>
<text x="328.2" y="102.5">GPIO10</text>
<text x="328.2" y="105">GPIO11</text>
<text x="328.2" y="107.5">GPIO12</text>
<text x="360.7" y="102.5">GPIO48</text>
<text x="360.7" y="105">GPIO47</text>
<text x="360.7" y="107.5">GPIO27</text>
<text x="16.9" y="113.9">Conn_01x03_Pin</text>
<text x="23.6" y="111.4">J8</text>
<text x="44.8" y="113.9">Conn_01x03_Pin</text>
<text x="51.5" y="111.4">J7</text>
<text x="72.3" y="112.6">D6</text>
<text x="78.3" y="113.9">SW_Push</text>
<text x="79.2" y="111.4">key_C1</text>
<text x="295.1" y="108.8">+5V</text>
<text x="328.2" y="110.1">GPIO13</text>
<text x="328.2" y="112.6">GPIO14</text>
<text x="360.7" y="110.1">GPIO20</text>
<text x="360.7" y="112.6">GPIO19</text>
<text x="69.9" y="115.2">1N4148</text>
<text x="301" y="118.4">BT1</text>
<text x="315" y="118.1">C4</text>
<text x="328.2" y="115.2">5V0</text>
<text x="328.2" y="117.7">GND</text>
<text x="363.7" y="115.2">GND</text>
<text x="363.7" y="117.7">GND</text>
<text x="301" y="120.9">Battery</text>
<text x="315" y="120.6">470uF</text>
<text x="295.1" y="130.4">GND</text>
<text x="309.1" y="130.4">GND</text>
<text x="320.5" y="129.1">GND</text>
<text x="371.3" y="129.1">GND</text>
<text x="377.7" y="129.1">GND</text>
<text x="352.3" y="155.8">SW1</text>
<text x="343.9" y="158.3">RotaryEncoder_Switch</text>
<text x="168.1" y="173.6">+5V</text>
<text x="68.2" y="178.7">+3.3V</text>
<text x="141.5" y="179.9">+5V</text>
<text x="330.7" y="176.1">GND</text>
<text x="363.7" y="176.1">GND</text>
<text x="161.3" y="181.2">C2</text>
<text x="161.3" y="183.7">100nF</text>
<text x="172.3" y="185">U3</text>
<text x="123.3" y="188.8">MPXV7007</text>
<text x="155.4" y="191.4">GND</text>
<text x="172.3" y="187.6">MCP3221</text>
<text x="64" y="195.2">SCL</text>
<text x="72" y="193.6" transform="rotate(-90 72 193.6)">VCC</text>
<text x="80" y="196.4">U1</text>
<text x="129.3" y="195.2">U2</text>
<text x="144.4" y="194.5" transform="rotate(-90 144.4 194.5)">Vcc</text>
<text x="146.3" y="196.4">Vout</text>
<text x="161.8" y="196.4">A</text>
<text x="171" y="193.1" transform="rotate(-90 171 193.1)">V</text>
<text x="174.9" y="193.9">SCL</text>
<text x="64" y="200.3">SDA</text>
<text x="72" y="204" transform="rotate(-90 72 204)">GND</text>
<text x="80" y="199">ER_OLEDM0.91_1x-I2C</text>
<text x="144.4" y="200.2" transform="rotate(-90 144.4 200.2)">GND</text>
<text x="171" y="201.4" transform="rotate(-90 171 201.4)">V</text>
<text x="174.8" y="199">SDA</text>
<text x="157.5" y="204.1">C1</text>
<text x="157.5" y="206.6">470pF</text>
<text x="141.5" y="214.2">GND</text>
<text x="151.6" y="214.2">GND</text>
<text x="168.1" y="214.2">GND</text>
<text x="69.1" y="216.8">GND</text>
</g>
<g font-size=".8" fill="#008484">
<text x="171.2" y="191.8" transform="rotate(-90 171.2 191.8)">DD</text>
<text x="163.1" y="196.6">IN</text>
<text x="171.2" y="200.1" transform="rotate(-90 171.2 200.1)">SS</text>
</g>
</svg>
